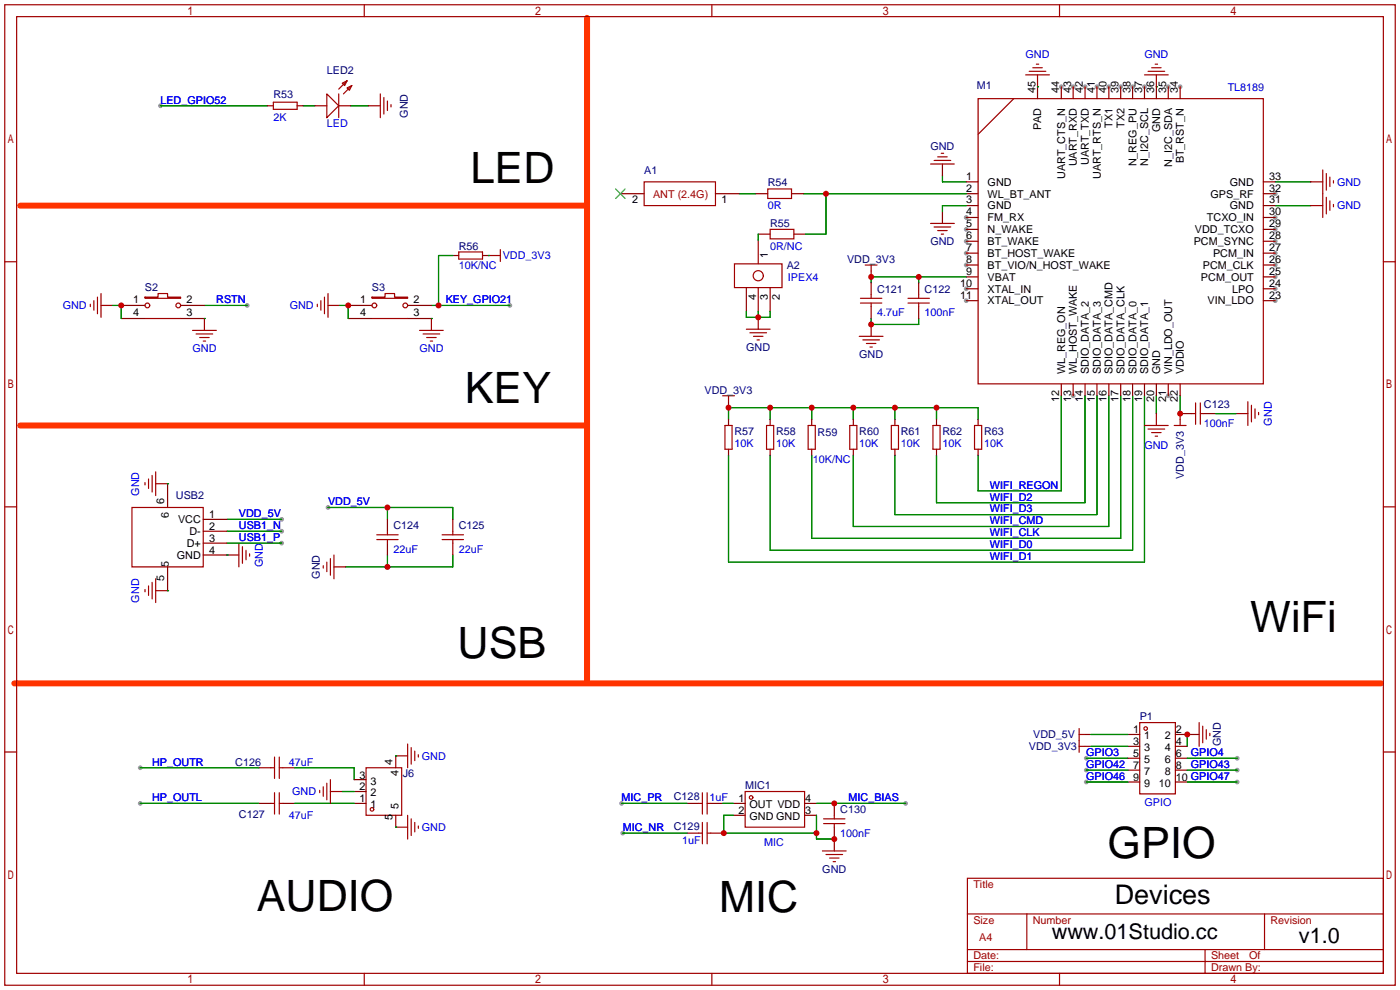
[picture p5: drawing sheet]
<svg xmlns="http://www.w3.org/2000/svg" width="299mm" height="212mm" viewBox="0 0 299 212" stroke-linecap="round" stroke-linejoin="round" font-family="sans-serif">
<g fill="#999">
<circle cx="206.5" cy="46.5" r=".51"/>
<circle cx="206.5" cy="49" r=".51"/>
<circle cx="206.5" cy="51.6" r=".51"/>
<circle cx="206.5" cy="54.1" r=".51"/>
<circle cx="206.5" cy="56.6" r=".51"/>
<circle cx="206.5" cy="61.7" r=".51"/>
<circle cx="206.5" cy="64.3" r=".51"/>
<circle cx="229.4" cy="84.6" r=".51"/>
<circle cx="249.7" cy="84.6" r=".51"/>
<circle cx="272.5" cy="64.3" r=".51"/>
<circle cx="272.5" cy="61.7" r=".51"/>
<circle cx="272.5" cy="59.2" r=".51"/>
<circle cx="272.5" cy="56.6" r=".51"/>
<circle cx="272.5" cy="54.1" r=".51"/>
<circle cx="272.5" cy="51.6" r=".51"/>
<circle cx="272.5" cy="49" r=".51"/>
<circle cx="272.5" cy="46.5" r=".51"/>
<circle cx="272.5" cy="41.4" r=".51"/>
<circle cx="252.2" cy="18.5" r=".51"/>
<circle cx="249.7" cy="18.5" r=".51"/>
<circle cx="244.6" cy="18.5" r=".51"/>
<circle cx="242.1" cy="18.5" r=".51"/>
<circle cx="239.5" cy="18.5" r=".51"/>
<circle cx="237" cy="18.5" r=".51"/>
<circle cx="234.4" cy="18.5" r=".51"/>
<circle cx="231.9" cy="18.5" r=".51"/>
<circle cx="229.4" cy="18.5" r=".51"/>
<circle cx="226.8" cy="18.5" r=".51"/>
<circle cx="34.3" cy="22.6" r=".51"/>
<circle cx="70.1" cy="108.5" r=".51"/>
<circle cx="60.2" cy="113.5" r=".51"/>
<circle cx="60.2" cy="116.1" r=".51"/>
<circle cx="60.2" cy="111" r=".51"/>
<circle cx="52.8" cy="65.3" r=".51"/>
<circle cx="109" cy="65.3" r=".51"/>
<circle cx="132.8" cy="171.7" r=".51"/>
<circle cx="133.1" cy="178.1" r=".51"/>
<circle cx="193.5" cy="171.7" r=".51"/>
<circle cx="232.2" cy="162.1" r=".51"/>
<circle cx="232.2" cy="167.1" r=".51"/>
<circle cx="232.2" cy="164.6" r=".51"/>
<circle cx="264.4" cy="162.1" r=".51"/>
<circle cx="264.4" cy="164.6" r=".51"/>
<circle cx="264.4" cy="167.1" r=".51"/>
<circle cx="30" cy="164.1" r=".51"/>
<circle cx="30" cy="171.7" r=".51"/>
</g>
<g fill="none" stroke="#008700" stroke-width=".25">
<path d="M221.7 18.5h.1M247.1 18.5h.1M34.3 22.6h22.8M64.8 22.6h2.5M74.9 22.6h3.8M201.4 37.6v1.3h5.1M272.5 38.9h7.7M96.8 54.6h-3.1v10.7M104.4 54.6h.1M158 41.4h3.5M162.1 50v1.3M171.7 41.4h34.8"/>
<path d="M176.5 41.4v8.6h-4.3M196.3 59.2v1.3M206.5 43.9h-5.1v1.3M206.5 59.2h-20.3v1.3M272.5 43.9h7.7M24.1 65.3h1.8v2.8M43.7 68.1h.1M43.7 65.3h9.1M72.6 65.3h1.8v2.8M92.2 68.1h.1M92.2 65.3h16.8M159.5 66.5v1.3h5.1v-1.3"/>
<path d="M162.1 66.5v1.3M186.2 68.1v1.2h10.1v-1.2M155.7 89.7v-2.6h53.3v2.6M164.6 87.1v2.6M173.5 87.1v2.6M182.4 87.1v2.6M191.3 87.1v2.6M200.2 87.1v2.6M226.8 84.6v20.3h-17.8v-7.6M231.9 84.6v22.8h-31.7v-10.1M234.4 84.6v25.4h-43.1v-12.7M237 84.6v27.9h-54.6v-15.2"/>
<path d="M239.5 84.6v30.5h-66v-17.8M242.1 84.6v33h-77.5v-20.3M244.6 84.6v35.5h-88.9v-22.8M247.1 84.6v3.8M252.2 84.6v3.8M259.8 88.4h4.4M35.8 103.4h.1M48.5 118.6h.1M48.5 113.5h11.7M48.5 116.1h11.7M48.5 111h11.7M70.1 108.5h26.7v2.5"/>
<path d="M82.8 108.5v2.5M82.8 118.6v2.6M96.8 118.6v2.6h-22.9M35.8 126.2h.1M233.2 157h7.8M233.2 159.5h7.8M253.7 157v2.5M30 171.7h25.4M30 164.1h25.4M63 171.7h12.7M63 164.1h12.7v2.5M73.2 169.2h2.5"/>
<path d="M84.6 176.8h.1M84.6 161.5h.1M132.8 171.7h14M133.1 178.1h13.7M154.4 171.7h2.3M154.4 178.1h20.1M156.7 174.2h-2v3.9M174.5 171.7h19M174.5 174.2v5.1h3.8M232.2 162.1h8.8M232.2 167.1h8.8M232.2 164.6h8.8"/>
<path d="M253.7 162.1h10.7M253.7 167.1h10.7M253.7 164.6h10.7"/>
</g>
<g fill="none" stroke="#870000" stroke-width=".25">
<path d="M221.7 18.5v2.6M221.7 18.5h.1M226.8 18.5v2.6M229.4 18.5v2.6M231.9 18.5v2.6M234.4 18.5v2.6M237 18.5v2.6M239.5 18.5v2.6M242.1 18.5v2.6M244.6 18.5v2.6M247.1 18.5v2.6M249.7 18.5v2.6"/>
<path d="M252.2 18.5v2.6M57.1 22.6h1.3M63.5 22.6h1.3M67.3 22.6h2.5M72.4 22.6h2.5M78.7 22.6h2.6M201.4 35.1v2.5M206.5 38.9h2.5M270 38.9h2.5M280.2 38.9h.1M96.8 54.6h1.2M103.1 54.6h1.3"/>
<path d="M104.4 54.6h.1M132.6 41.4h5.1M152.9 41.4h5.1M161.5 41.4h2.6M162.1 50h2.5M162.1 51.3v5.1M169.2 41.4h2.5M169.7 50h2.5M186.2 57.9v1.3M201.4 45.2v2.6M206.5 41.4h2.5M206.5 43.9h2.5"/>
<path d="M206.5 46.5h2.5M206.5 49h2.5M206.5 51.6h2.5M206.5 54.1h2.5M206.5 56.6h2.5M206.5 59.2h2.5M270 41.4h2.5M270 43.9h2.5M270 46.5h2.5M270 49h2.5M270 51.6h2.5M270 54.1h2.5"/>
<path d="M270 56.6h2.5M270 59.2h2.5M280.2 43.9h.1M24.1 65.3h.1M25.9 65.3h5.1M25.9 68.1h5.1M38.6 65.3h5.1M38.6 68.1h5.1M72.6 65.3h.1M74.4 65.3h5.1M74.4 68.1h5.1M87.1 65.3h5.1"/>
<path d="M87.1 68.1h5.1M159.5 61.5v5M162.1 61.5v5M162.1 67.8v2.6M164.6 61.5v5M186.2 60.5v2.5M186.2 65.5v2.6M186.2 69.3v2.6M196.3 60.5v2.5M196.3 65.5v2.6M206.5 61.7h2.5M206.5 64.3h2.5"/>
<path d="M270 61.7h2.5M270 64.3h2.5M155.7 85.9v1.2M155.7 89.7v1.2M155.7 96v1.3M164.6 89.7v1.2M164.6 96v1.3M173.5 89.7v1.2M173.5 96v1.3M182.4 89.7v1.2M182.4 96v1.3M191.3 89.7v1.2"/>
<path d="M191.3 96v1.3M200.2 89.7v1.2M200.2 96v1.3M209 89.7v1.2M209 96v1.3M226.8 82v2.6M229.4 82v2.6M231.9 82v2.6M234.4 82v2.6M237 82v2.6M239.5 82v2.6M242.1 82v2.6"/>
<path d="M244.6 82v2.6M247.1 88.4h.1M247.1 82v2.6M249.7 82v2.6M252.2 82v2.6M254.8 88.4h-2.6v1.3M257.3 88.4h2.5M264.2 88.4h.1M35.8 103.4v5.1M43.4 118.6h5.1M43.4 116.1h5.1M43.4 113.5h5.1"/>
<path d="M43.4 111h5.1M48.5 118.6h.1M82.8 111v2.5M82.8 116.1v2.5M96.8 111v2.5M96.8 116.1v2.5M35.8 121.2v5M71.4 121.2h2.5M231.9 157h1.3M231.9 159.5h1.3M241 157h2.6M241 159.5h2.6"/>
<path d="M251.2 157h5.1M251.2 159.5h2.5M55.4 171.7h2.5M55.4 164.1h2.5M60.5 171.7h2.5M60.5 164.1h2.5M73.2 169.2h.1M75.7 171.7h2.5M75.7 169.2h2.5M75.7 166.6h2.5M84.6 161.5v2.6M84.6 174.2v2.6"/>
<path d="M146.8 171.7h2.6M146.8 178.1h2.6M151.9 171.7h2.5M151.9 178.1h2.5M156.7 171.7h2.6M156.7 174.2h2.6M172 171.7h2.5M172 174.2h2.5M178.3 171.7v2.5M178.3 176.8v5.1M241 167.1h2.6M241 164.6h2.6"/>
<path d="M241 162.1h2.6M251.2 167.1h2.5M251.2 164.6h2.5M251.2 162.1h2.5"/>
</g>
<g fill="none" stroke="#a10000" stroke-width=".25">
<path d="M1 1h297.2v209.6h-297.2zM3.6 3.6h292.1v204.4h-292.1zM73.2 17.8l1-.5-.5 1zM74.2 18.8l1-.5-.5 1zM74.2 17.3l-1.8 1.8M75.2 18.3l-1.8 1.8M77.9 1v2.6M152.1 1v2.6M219.2 16h5.1M220 15.2h3.5M220.7 14.5h2.1M221.5 13.7h.5"/>
<path d="M221.7 16v2.5M226.4 1v2.6M244.6 16h5.1M245.4 15.2h3.5M246.1 14.5h2.1M246.9 13.7h.5M247.1 16v2.5M58.4 21.8h5.1v1.6h-5.1zM69.8 20.1l2.6 2.5-2.6 2.5zM72.4 20.1v5M81.3 20.1v5M82 20.8v3.6"/>
<path d="M82.8 21.6v2M83.6 22.4v.5M137.7 38.9h15.2v5h-15.2zM198.9 35.1h5.1M199.6 34.3h3.6M200.4 33.5h2M201.2 32.8h.5M209 21.1h61v60.9h-61zM216.7 21.1l-7.7 7.6M280.2 38.9h2.5M282.7 36.3v10.2M283.5 37.1v3.5"/>
<path d="M284.2 37.8v2.1M285 38.6v.5M1 55.9h2.6M98 53.8h5.1v1.6h-5.1zM104.4 54.6h2.5M106.9 53.3v2.6M157 56.4h10.1v5.1h-10.1zM164.1 40.4h5.1v2h-5.1zM164.6 49h5.1v2.1h-5.1zM184.9 56.6h2.6M186.2 56.6v1.3M198.9 47.8h5.1"/>
<path d="M199.6 48.5h3.6M200.4 49.3h2M201.2 50h.5M280.2 43.9h2.5M283.5 42.2v3.5M284.2 42.9v2.1M285 43.7v.5M295.7 55.9h2.5M19.3 65v.5M20.1 64.3v2M20.8 63.5v3.6M21.6 65.3h2.5"/>
<path d="M21.6 62.7v5.1M31 63.5h2.8v-.8h2v.8h2.8v.3h-7.6zM31 68.1h7.6M41.1 70.6h5.1M41.9 71.4h3.6M42.7 72.1h2M43.4 72.9h.5M43.7 68.1v2.5M67.8 65v.5M68.6 64.3v2M69.3 63.5v3.6M70.1 65.3h2.5"/>
<path d="M70.1 62.7v5.1M79.5 63.5h2.8v-.8h2v.8h2.8v.3h-7.6zM79.5 68.1h7.6M89.7 70.6h5M90.4 71.4h3.6M91.2 72.1h2M91.9 72.9h.6M92.2 68.1v2.5M159.5 70.4h5.1M160.3 71.1h3.5M161 71.9h2.1M161.8 72.6h.5"/>
<path d="M183.6 71.9h5.1M183.9 64.8h4.6M183.9 63.8h4.6M184.4 72.6h3.6M185.2 73.4h2M185.9 74.2h.5M186.2 63v.8M186.2 64.8v.7M194.1 64.8h4.5M194.1 63.8h4.5M196.3 63v.8M196.3 64.8v.7"/>
<path d="M154.4 84.6h2.6M154.9 90.9h1.6v5.1h-1.6zM155.7 84.6v1.3M163.8 90.9h1.6v5.1h-1.6zM172.7 90.9h1.5v5.1h-1.5zM181.6 90.9h1.5v5.1h-1.5zM190.5 90.9h1.5v5.1h-1.5zM199.4 90.9h1.5v5.1h-1.5zM208.3 90.9h1.5v5.1h-1.5zM244.6 90.9h5.1M245.4 91.7h3.5M246.1 92.5h2.1"/>
<path d="M246.9 93.2h.5M247.1 88.4v2.5M251 90.9h2.5M252.2 89.7v1.2M254.8 88.4h.7M255.5 86.1v4.6M256.5 88.4h.8M256.5 86.1v4.6M264.2 88.4h2.5M266.7 85.9v5M267.5 86.6v3.6M268.2 87.4v2"/>
<path d="M269 88.1v.5M1 108.3h2.6M28.2 108.5h15.2v12.7h-15.2zM31 103.1v.5M31.7 102.4v2M32.5 101.6v3.6M33.3 100.8v5.1M33.3 103.4h2.5M48.5 118.6h2.6M51.1 116.1v5.1M51.8 116.8v3.6M52.6 117.6v2"/>
<path d="M53.3 118.4v.5M70.6 119.4v3.5M71.4 118.6v5.1M80.5 115.3h4.6M80.5 114.3h4.6M82.8 113.5v.8M82.8 115.3v.8M94.5 115.3h4.6M94.5 114.3h4.6M96.8 113.5v.8M96.8 115.3v.8M295.7 108.3h2.5"/>
<path d="M31 126v.5M31.7 125.2v2.1M32.5 124.5v3.5M33.3 126.2h2.5M33.3 123.7v5.1M69.1 120.9v.5M69.8 120.1v2.1M87.1 159v5.1M87.9 159.8v3.5M230.6 155.7v5.1M230.6 157h1.3M230.6 159.5h1.3"/>
<path d="M243.6 154.4h7.6v15.3h-7.6zM256.3 154.4v5.1M257 155.2v3.6M257.8 156v2M258.6 156.7v.5M1 160.7h2.6M57.9 171.7h.8M57.9 164.1h.8M58.7 161.8v4.6M58.7 169.4v4.6M59.7 171.7h.8M59.7 164.1h.8"/>
<path d="M59.7 161.8v4.6M59.7 169.4v4.6M68.3 168.9v.5M69.1 168.1v2.1M69.8 167.4v3.5M70.6 166.6v5.1M70.6 169.2h2.6M78.2 164.1h7.7v10.1h-7.7zM84.6 176.8h2.5M84.6 161.5h2.5M87.1 174.2v5.1M87.9 175v3.6"/>
<path d="M88.6 160.5v2.1M88.6 175.8v2M89.4 161.3v.5M89.4 176.5v.5M149.4 171.7h.7M149.4 178.1h.7M150.1 169.4v4.6M150.1 175.8v4.5M151.1 171.7h.8M151.1 169.4v4.6M151.1 175.8v4.5M151.1 178.1h.8"/>
<path d="M159.3 169.2h12.7v7.6h-12.7zM176 176h4.6M176 175h4.6M178.3 174.2v.8M178.3 176v.8M295.7 160.7h2.5M175.8 181.9h5M176.5 182.6h3.6M177.3 183.4h2M178.1 184.2h.5M206.8 187.7h88.9v20.3h-88.9zM206.8 195.3h88.9"/>
<path d="M219.5 195.3v7.6M270.3 195.3v7.6M77.9 208v2.6M152.1 208v2.6M206.8 205.5h88.9M206.8 202.9h88.9M226.4 208v2.6M257.6 202.9v5.1"/>
<circle cx="162.1" cy="58.9" r="1.08"/>
<circle cx="31.5" cy="65.3" r=".51"/>
<circle cx="38.1" cy="65.3" r=".51"/>
<circle cx="80" cy="65.3" r=".51"/>
<circle cx="86.6" cy="65.3" r=".51"/>
<circle cx="244.9" cy="155.7" r=".38"/>
<circle cx="79.5" cy="173" r=".38"/>
<circle cx="160.5" cy="170.4" r=".38"/>
</g>
<path d="M131.6 40.4l2 2M133.6 40.4l-2 2" fill="none" stroke="#3c3" stroke-width=".25"/>
<path d="M125.5 3.8v141.7M4.3 43.9h121.2M4.3 90.9h121.2M3 146.1h292.1" fill="none" stroke="#f30" stroke-width="1.3"/>
<g fill="#c00">
<circle cx="196.3" cy="59.2" r=".63"/>
<circle cx="186.2" cy="59.2" r=".63"/>
<circle cx="186.2" cy="69.3" r=".63"/>
<circle cx="252.2" cy="88.4" r=".63"/>
<circle cx="164.6" cy="87.1" r=".63"/>
<circle cx="173.5" cy="87.1" r=".63"/>
<circle cx="182.4" cy="87.1" r=".63"/>
<circle cx="191.3" cy="87.1" r=".63"/>
<circle cx="200.2" cy="87.1" r=".63"/>
<circle cx="155.7" cy="87.1" r=".63"/>
<circle cx="82.8" cy="121.2" r=".63"/>
<circle cx="82.8" cy="108.5" r=".63"/>
<circle cx="162.1" cy="67.8" r=".63"/>
<circle cx="176.5" cy="41.4" r=".63"/>
<circle cx="93.7" cy="65.3" r=".63"/>
<circle cx="25.9" cy="65.3" r=".63"/>
<circle cx="74.4" cy="65.3" r=".63"/>
<circle cx="154.7" cy="178.1" r=".63"/>
<circle cx="174.5" cy="178.1" r=".63"/>
<circle cx="178.3" cy="179.3" r=".63"/>
<circle cx="178.3" cy="171.7" r=".63"/>
<circle cx="253.7" cy="157" r=".63"/>
</g>
<g font-size="9.2">
<text x="100.6" y="39">LED</text>
<text x="99.3" y="86">KEY</text>
<text x="267.2" y="135.1">WiFi</text>
<text x="97.8" y="140.6">USB</text>
<text x="236.7" y="183.3">GPIO</text>
<text x="54.9" y="194.7">AUDIO</text>
<text x="153.7" y="195">MIC</text>
</g>
<text font-size="5.8" x="238.3" y="193.2">Devices</text>
<g font-size="4.6">
<text x="224.8" y="200.8">www.01Studio.cc</text>
<text x="277.6" y="201.5">v1.0</text>
</g>
<g font-size="2.3" fill="#000080">
<text x="69.8" y="15.8">LED2</text>
<text x="58.4" y="20.9">R53</text>
<text x="208.8" y="19.1">M1</text>
<text x="87.2" y="25.2" transform="rotate(-90 87.2 25.2)">GND</text>
<text x="198.9" y="32">GND</text>
<text x="137.7" y="37.1">A1</text>
<text x="164.1" y="39.7">R54</text>
<text x="98" y="53.4">R56</text>
<text x="164.6" y="48.6">R55</text>
<text x="198.9" y="52.4">GND</text>
<text x="168.1" y="57.4">A2</text>
<text x="181" y="56.2">VDD_3V3</text>
<text x="31" y="62.3">S2</text>
<text x="79.5" y="62.3">S3</text>
<text x="187.5" y="62.5">C121</text>
<text x="197.6" y="62.5">C122</text>
<text x="159.5" y="75">GND</text>
<text x="183.6" y="76.5">GND</text>
<text x="150.6" y="84.1">VDD_3V3</text>
<text x="257.3" y="87.2">C123</text>
<text x="157" y="93">R57</text>
<text x="165.9" y="93">R58</text>
<text x="174.8" y="93.3">R59</text>
<text x="183.6" y="93">R60</text>
<text x="192.5" y="93">R61</text>
<text x="201.4" y="93">R62</text>
<text x="210.3" y="93">R63</text>
<text x="37.6" y="106.7">USB2</text>
<text x="253" y="102.4" transform="rotate(-90 253 102.4)">VDD_3V3</text>
<text x="84.1" y="113.1">C124</text>
<text x="98" y="113.1">C125</text>
<text x="68.4" y="123.7" transform="rotate(-90 68.4 123.7)">GND</text>
<text x="243.6" y="154">P1</text>
<text x="219.9" y="160.3">VDD_3V3</text>
<text x="220.8" y="157.8">VDD_5V</text>
<text x="260.9" y="159.5" transform="rotate(-90 260.9 159.5)">GND</text>
<text x="50.3" y="163.6">C126</text>
<text x="86.1" y="166.2">J6</text>
<text x="144" y="171">C128</text>
<text x="159.3" y="168.7">MIC1</text>
<text x="179.6" y="173.8">C130</text>
<text x="51.1" y="174.8">C127</text>
<text x="144" y="177.3">C129</text>
<text x="175.7" y="186.5">GND</text>
</g>
<g font-size="2.3" fill="#00f">
<text x="219.2" y="12.5">GND</text>
<text x="244.6" y="12.5">GND</text>
<text x="34.3" y="22.1">LED_GPIO52</text>
<text x="262.4" y="19.3">TL8189</text>
<text x="58.4" y="26">2K</text>
<text x="69.8" y="27.2">LED</text>
<text x="285.8" y="39.7">GND</text>
<text x="164.1" y="44.7">0R</text>
<text x="285.8" y="44.7">GND</text>
<text x="164.6" y="53.4">0R/NC</text>
<text x="98" y="57.4">10K/NC</text>
<text x="107.4" y="55.4">VDD_3V3</text>
<text x="168.4" y="60">IPEX4</text>
<text x="46.2" y="64.8">RSTN</text>
<text x="95.2" y="64.8">KEY_GPIO21</text>
<text x="13.4" y="66.1">GND</text>
<text x="61.9" y="66.1">GND</text>
<text x="187.5" y="67.6">4.7uF</text>
<text x="197.6" y="67.6">100nF</text>
<text x="41.1" y="75.2">GND</text>
<text x="89.7" y="75.2">GND</text>
<text x="157" y="95.5">10K</text>
<text x="165.9" y="95.5">10K</text>
<text x="183.6" y="95.5">10K</text>
<text x="192.5" y="95.5">10K</text>
<text x="201.4" y="95.5">10K</text>
<text x="210.3" y="95.5">10K</text>
<text x="257.3" y="91.2">100nF</text>
<text x="271.8" y="91" transform="rotate(-90 271.8 91)">GND</text>
<text x="173.7" y="98.9">10K/NC</text>
<text x="244.6" y="96.1">GND</text>
<text x="29.8" y="105.9" transform="rotate(-90 29.8 105.9)">GND</text>
<text x="70.1" y="108">VDD_5V</text>
<text x="211.6" y="107">WIFI_D2</text>
<text x="211.6" y="104.4">WIFI_REGON</text>
<text x="51.1" y="113.1">USB1_N</text>
<text x="51.1" y="110.5">VDD_5V</text>
<text x="211.6" y="109.5">WIFI_D3</text>
<text x="211.6" y="112.1">WIFI_CMD</text>
<text x="51.1" y="115.6">USB1_P</text>
<text x="84.1" y="118.2">22uF</text>
<text x="98" y="118.2">22uF</text>
<text x="211.6" y="114.6">WIFI_CLK</text>
<text x="211.6" y="117.1">WIFI_D0</text>
<text x="211.6" y="119.7">WIFI_D1</text>
<text x="56.2" y="121.2" transform="rotate(-90 56.2 121.2)">GND</text>
<text x="29.8" y="128.8" transform="rotate(-90 29.8 128.8)">GND</text>
<text x="232.2" y="161.6">GPIO3</text>
<text x="254.5" y="161.6">GPIO4</text>
<text x="32.5" y="163.6">HP_OUTR</text>
<text x="61.7" y="163.6">47uF</text>
<text x="90.2" y="162.4">GND</text>
<text x="232.2" y="166.7">GPIO46</text>
<text x="232.2" y="164.1">GPIO42</text>
<text x="254.5" y="164.1">GPIO43</text>
<text x="32.5" y="171.2">HP_OUTL</text>
<text x="62.4" y="170">GND</text>
<text x="132.8" y="171.2">MIC_PR</text>
<text x="151.6" y="171.2">1uF</text>
<text x="181.4" y="171.2">MIC_BIAS</text>
<text x="244.6" y="172.3">GPIO</text>
<text x="61.7" y="175.1">47uF</text>
<text x="90.2" y="177.6">GND</text>
<text x="133.1" y="177.6">MIC_NR</text>
<text x="179.6" y="178.9">100nF</text>
<text x="145.8" y="180.4">1uF</text>
<text x="163.3" y="180.9">MIC</text>
</g>
<g font-size="2.3">
<text x="221.3" y="19.8" transform="rotate(-90 221.3 19.8)">45</text>
<text x="226.4" y="19.8" transform="rotate(-90 226.4 19.8)">44</text>
<text x="228.9" y="19.8" transform="rotate(-90 228.9 19.8)">43</text>
<text x="231.4" y="19.8" transform="rotate(-90 231.4 19.8)">42</text>
<text x="234" y="19.8" transform="rotate(-90 234 19.8)">41</text>
<text x="236.5" y="19.8" transform="rotate(-90 236.5 19.8)">40</text>
<text x="239.1" y="19.8" transform="rotate(-90 239.1 19.8)">39</text>
<text x="241.6" y="19.8" transform="rotate(-90 241.6 19.8)">38</text>
<text x="244.1" y="19.8" transform="rotate(-90 244.1 19.8)">37</text>
<text x="246.7" y="19.8" transform="rotate(-90 246.7 19.8)">36</text>
<text x="249.2" y="19.8" transform="rotate(-90 249.2 19.8)">35</text>
<text x="251.8" y="19.8" transform="rotate(-90 251.8 19.8)">34</text>
<text x="222.5" y="27.9" transform="rotate(-90 222.5 27.9)">PAD</text>
<text x="237.8" y="27.3" transform="rotate(-90 237.8 27.3)">TX1</text>
<text x="240.3" y="27.3" transform="rotate(-90 240.3 27.3)">TX2</text>
<text x="247.9" y="28.2" transform="rotate(-90 247.9 28.2)">GND</text>
<text x="230.2" y="35.6" transform="rotate(-90 230.2 35.6)">UART_RXD</text>
<text x="232.7" y="35.3" transform="rotate(-90 232.7 35.3)">UART_TXD</text>
<text x="242.9" y="35.6" transform="rotate(-90 242.9 35.6)">N_REG_PU</text>
<text x="245.4" y="35.4" transform="rotate(-90 245.4 35.4)">N_I2C_SCL</text>
<text x="250.5" y="35.7" transform="rotate(-90 250.5 35.7)">N_I2C_SDA</text>
<text x="253" y="34.9" transform="rotate(-90 253 34.9)">BT_RST_N</text>
<text x="206.5" y="38.4">1</text>
<text x="206.5" y="40.9">2</text>
<text x="211.1" y="39.7">GND</text>
<text x="227.6" y="38.3" transform="rotate(-90 227.6 38.3)">UART_CTS_N</text>
<text x="235.2" y="38.3" transform="rotate(-90 235.2 38.3)">UART_RTS_N</text>
<text x="262.8" y="39.7">GND</text>
<text x="271.3" y="40.9">32</text>
<text x="271.3" y="38.4">33</text>
<text x="135.1" y="43.5">2</text>
<text x="154.2" y="43.5">1</text>
<text x="206.5" y="43.5">3</text>
<text x="206.5" y="46">4</text>
<text x="211.1" y="42.2">WL_BT_ANT</text>
<text x="211.1" y="44.7">GND</text>
<text x="211.1" y="47.3">FM_RX</text>
<text x="258" y="47.3">TCXO_IN</text>
<text x="258.7" y="42.2">GPS_RF</text>
<text x="262.8" y="44.7">GND</text>
<text x="271.3" y="46">30</text>
<text x="271.3" y="43.5">31</text>
<text x="206.5" y="48.6">5</text>
<text x="206.5" y="51.1">6</text>
<text x="206.5" y="53.6">7</text>
<text x="211.1" y="49.8">N_WAKE</text>
<text x="211.1" y="52.4">BT_WAKE</text>
<text x="255.1" y="52.4">PCM_SYNC</text>
<text x="255.4" y="49.8">VDD_TCXO</text>
<text x="271.3" y="53.6">27</text>
<text x="271.3" y="51.1">28</text>
<text x="271.3" y="48.6">29</text>
<text x="164.1" y="55.1" transform="rotate(-90 164.1 55.1)">1</text>
<text x="206.5" y="56.2">8</text>
<text x="206.5" y="58.7">9</text>
<text x="211.1" y="54.9">BT_HOST_WAKE</text>
<text x="211.1" y="57.4">BT_VIO/N_HOST_WAKE</text>
<text x="211.1" y="60">VBAT</text>
<text x="256.7" y="60">PCM_OUT</text>
<text x="257.1" y="57.4">PCM_CLK</text>
<text x="259.2" y="54.9">PCM_IN</text>
<text x="271.3" y="58.7">25</text>
<text x="271.3" y="56.2">26</text>
<text x="28.4" y="64.8">1</text>
<text x="39.9" y="64.8">2</text>
<text x="76.9" y="64.8">1</text>
<text x="88.4" y="64.8">2</text>
<text x="161.6" y="64" transform="rotate(-90 161.6 64)">4</text>
<text x="164.1" y="64" transform="rotate(-90 164.1 64)">3</text>
<text x="166.7" y="64" transform="rotate(-90 166.7 64)">2</text>
<text x="205.2" y="61.3">10</text>
<text x="205.2" y="63.8">11</text>
<text x="211.1" y="62.5">XTAL_IN</text>
<text x="211.1" y="65.1">XTAL_OUT</text>
<text x="258.1" y="65.1">VIN_LDO</text>
<text x="263.3" y="62.5">LPO</text>
<text x="271.3" y="63.8">23</text>
<text x="271.3" y="61.3">24</text>
<text x="28.4" y="67.6">4</text>
<text x="39.9" y="67.6">3</text>
<text x="76.9" y="67.6">4</text>
<text x="88.4" y="67.6">3</text>
<text x="227.6" y="80" transform="rotate(-90 227.6 80)">WL_REG_ON</text>
<text x="230.2" y="80" transform="rotate(-90 230.2 80)">WL_HOST_WAKE</text>
<text x="232.7" y="80" transform="rotate(-90 232.7 80)">SDIO_DATA_2</text>
<text x="235.2" y="80" transform="rotate(-90 235.2 80)">SDIO_DATA_3</text>
<text x="237.8" y="80" transform="rotate(-90 237.8 80)">SDIO_DATA_CMD</text>
<text x="240.3" y="80" transform="rotate(-90 240.3 80)">SDIO_DATA_CLK</text>
<text x="242.9" y="80" transform="rotate(-90 242.9 80)">SDIO_DATA_0</text>
<text x="245.4" y="80" transform="rotate(-90 245.4 80)">SDIO_DATA_1</text>
<text x="247.9" y="80" transform="rotate(-90 247.9 80)">GND</text>
<text x="250.5" y="80" transform="rotate(-90 250.5 80)">VIN_LDO_OUT</text>
<text x="253" y="80" transform="rotate(-90 253 80)">VDDIO</text>
<text x="226.4" y="85.9" transform="rotate(-90 226.4 85.9)">12</text>
<text x="228.9" y="85.9" transform="rotate(-90 228.9 85.9)">13</text>
<text x="231.4" y="85.9" transform="rotate(-90 231.4 85.9)">14</text>
<text x="234" y="85.9" transform="rotate(-90 234 85.9)">15</text>
<text x="236.5" y="85.9" transform="rotate(-90 236.5 85.9)">16</text>
<text x="239.1" y="85.9" transform="rotate(-90 239.1 85.9)">17</text>
<text x="241.6" y="85.9" transform="rotate(-90 241.6 85.9)">18</text>
<text x="244.1" y="85.9" transform="rotate(-90 244.1 85.9)">19</text>
<text x="246.7" y="85.9" transform="rotate(-90 246.7 85.9)">20</text>
<text x="249.2" y="85.9" transform="rotate(-90 249.2 85.9)">21</text>
<text x="251.8" y="85.9" transform="rotate(-90 251.8 85.9)">22</text>
<text x="35.1" y="107.7" transform="rotate(-90 35.1 107.7)">6</text>
<text x="36.1" y="110.7" transform="rotate(-90 36.1 110.7)">6</text>
<text x="38.1" y="111.8">VCC</text>
<text x="44.7" y="113.3">2</text>
<text x="44.7" y="110.8">1</text>
<text x="37.8" y="119.4">GND</text>
<text x="39.9" y="116.9">D+</text>
<text x="40.5" y="114.3">D-</text>
<text x="44.7" y="118.4">4</text>
<text x="44.7" y="115.8">3</text>
<text x="35.1" y="124.2" transform="rotate(-90 35.1 124.2)">5</text>
<text x="36.1" y="121.1" transform="rotate(-90 36.1 121.1)">5</text>
<text x="242.2" y="156.7">1</text>
<text x="242.2" y="159.3">3</text>
<text x="242.2" y="161.8">5</text>
<text x="244.5" y="158">1</text>
<text x="244.5" y="160.6">3</text>
<text x="249" y="160.6">4</text>
<text x="249" y="158">2</text>
<text x="251.3" y="161.8">6</text>
<text x="251.3" y="159.3">4</text>
<text x="251.3" y="156.7">2</text>
<text x="76.8" y="166.4">3</text>
<text x="79.2" y="167.7">3</text>
<text x="83.9" y="163.5" transform="rotate(-90 83.9 163.5)">4</text>
<text x="85.1" y="165.8" transform="rotate(-90 85.1 165.8)">4</text>
<text x="242.2" y="164.4">7</text>
<text x="242.2" y="166.9">9</text>
<text x="244.5" y="163.1">5</text>
<text x="244.5" y="165.6">7</text>
<text x="249" y="165.6">8</text>
<text x="249" y="163.1">6</text>
<text x="251.3" y="166.9">10 GPIO47</text>
<text x="251.3" y="164.4">8</text>
<text x="76.8" y="171.5">1</text>
<text x="76.8" y="168.9">2</text>
<text x="79.2" y="172.7">1</text>
<text x="79.2" y="170.2">2</text>
<text x="85.1" y="172.8" transform="rotate(-90 85.1 172.8)">5</text>
<text x="157.8" y="171.5">1</text>
<text x="160.2" y="172.7">OUT VDD</text>
<text x="172.1" y="171.5">4</text>
<text x="244.5" y="168.2">9</text>
<text x="247.7" y="168.2">10</text>
<text x="83.9" y="175.2" transform="rotate(-90 83.9 175.2)">5</text>
<text x="157.8" y="174">2</text>
<text x="160.2" y="175.3">GND GND</text>
<text x="172.1" y="174">3</text>
</g>
<g font-size="2.3" fill="#a00000">
<text x="139.6" y="42.2">ANT (2.4G)</text>
<text x="208" y="189.8">Title</text>
<text x="208" y="197.4">Size</text>
<text x="220.7" y="197.4">Number</text>
<text x="271.5" y="197.4">Revision</text>
<text x="209.3" y="201.2">A4</text>
<text x="208" y="207.6">File:</text>
<text x="208" y="205">Date:</text>
<text x="258.8" y="207.6">Drawn By:</text>
<text x="258.8" y="205">Sheet</text>
<text x="267" y="205">Of</text>
</g>
</svg>
